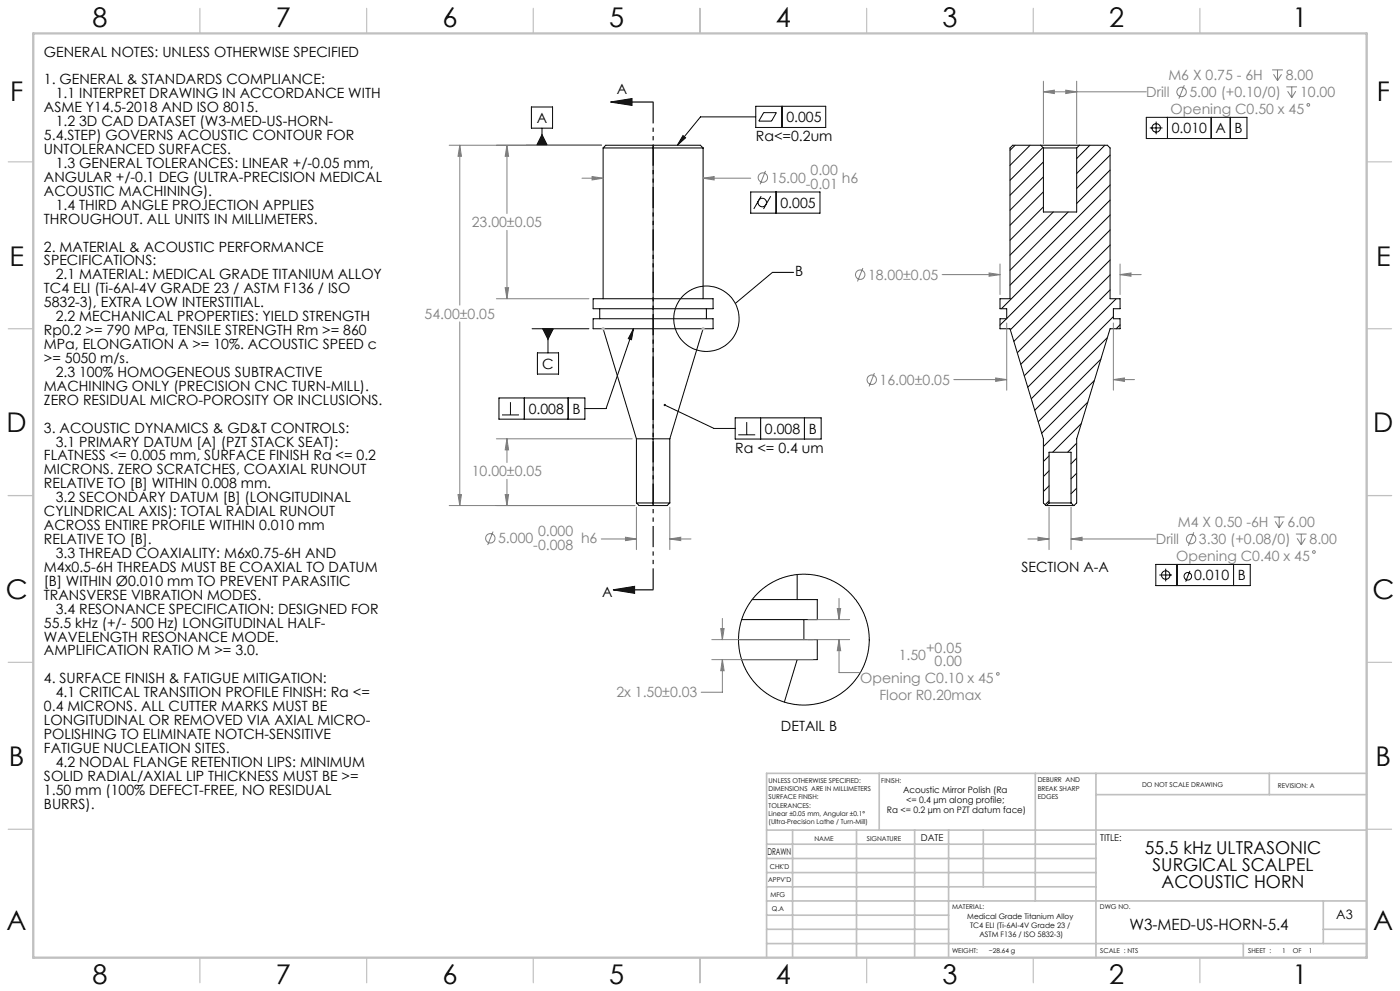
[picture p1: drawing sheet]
<svg xmlns="http://www.w3.org/2000/svg" width="420mm" height="297mm" viewBox="0 0 420 297" stroke-linecap="round" stroke-linejoin="round" font-family="sans-serif">
<g fill="none" stroke="#000" stroke-width=".3">
<path d="M159.4 32.1h6.4v6.3h-6.4zM162.6 38.4v5.1M226.7 31.9h21v6.3h-21zM226.7 35h-16.6l-6.9 8.5M229.1 33.8h3.8l-1.4 2.5h-3.9zM234.6 31.9v6.3M343.9 35.2h30.2v6.3h-30.2zM344.9 38.3h3.9M346.9 36.4v3.8M350.2 35.2v6.3M363.4 35.2v6.3M369.1 35.2v6.3"/>
<path d="M157.8 43.5h22.6M162.6 40.4l1.6 3.1h-3.2zM180.9 44.3h30M180.9 44.3v45.2M195.9 43.5h-14.2l-.8 .8M195.9 43.5h14.2l.8 .8M195.9 43.5v108M204.9 40.6l.8 .7-2.5 2.2zM210.9 44.3v45.2M225.2 57.5h20.8v6.4h-20.8zM228.4 58.8l-2.3 3.8M231.2 58.8l-2.1 3.8"/>
<path d="M232.8 57.5v6.4M304.6 43.5l-1.6 1.5M309 43.5l-6 6.1M312.2 43.5h11.6M312.2 43.5h-8.4l-.8 .8v45.2h-3v3h2v3h-2v3h3l10 33v19.2l.9 .8M312.2 43.5l.8 .8M312.9 44.2l-9.9 9.8M313 48.5l-10 10M313 53l-10 10M313 57.5l-10 10M313 44.3h10M313 44.3v19.2h10v-19.2"/>
<path d="M323.8 43.5h8.4l.8 .8v45.2h3v3h-2v3h2v3h-3l-10 33v19.2l-.9 .8M323.8 43.5l-.8 .8M327 43.5l-4 4M331.5 43.5l-8.5 8.5M333 46.5l-10 10M333 51l-10 10M333 55.5l-30 30M333 60l-32.6 32.5M313 62l-10 10M316 63.5l-13 13M320.5 63.5l-17.5 17.5M333 64.4l-31 31.1"/>
<path d="M333 68.9l-29.9 29.9M333 73.4l-28.8 28.9M333 77.9l-27.8 27.8M159.6 98.5h17.1M162.8 98.5h3.2l-1.6 3.2zM164.4 98.5v7.3M177.9 89.5h36v3h-36zM177.9 95.5h36v3h-36zM179.9 92.5v3M180.9 98.5l10 33M190 98.5l-.6 3.3-.9-.3zM190 98.5l-8.2 23.9h-6.3"/>
<path d="M210.9 98.5l-10 33M211.9 92.5v3M238.1 81.6h-6.4l-11.1 9.3M301.9 95.5l-1.9 1.9M333 82.4l-26.8 26.8M333 86.9l-25.7 25.7M334 94.9l-24.6 24.6M334.9 89.5l-26.6 26.6M336 97.4l-1.1 1.1M149.7 119.3h25.8v6.3h-25.8zM157.3 119.3v6.3M161.2 105.8h6.4v6.3h-6.4z"/>
<path d="M170.5 119.3v6.3M328.3 114l-15.8 15.9M330.3 107.6l-18.8 18.8M332.2 101.2l-21.8 21.8M150.6 124.4h5.1M153.1 120.5v3.9M190.9 131.5h10M190.9 131.5v19.2M199.4 121.4l14.8 7h6.4M200.9 131.5v19.2M220.6 125.2h25.7v6.4h-25.7zM221.5 130.3h5.1"/>
<path d="M224 126.5v3.8M228.2 125.2v6.4M241.3 125.2v6.4M314.7 136.6l-1.7 1.7M323 132.8l-2.7 2.7M323 137.3l-1.7 1.7M324.4 126.9l-8.6 8.6M326.4 120.5l-13.4 13.3M190.9 150.7h10M190.9 150.7l.8 .8h4.2M200.9 150.7l-.8 .8h-4.2M313.9 151.5h8.2"/>
<path d="M314.7 141.1l-1.7 1.7M314.7 145.6l-1.7 1.7M314.7 150.1l-1.2 1.2M314.7 150.7h6.6M314.7 150.7v-15.2h6.6v15.2M314.7 150.7l-.8 .8M321.3 150.7l.8 .8M323 141.8l-1.7 1.7M323 146.3l-1.7 1.7M225.6 179.7h19.6v6h-22.7M239.1 172.2v7.5M346.7 169.2h28.4v6.3h-28.4z"/>
<path d="M347.8 172.3h3.8M349.7 170.4v3.8M353.1 169.2v6.3M357 171.1l-1.3 3.2M370.1 169.2v6.3M221.5 191.7h23.7v6h-22.7M239.1 197.7l-3.8 12.7M241.2 185.7v6"/>
<circle cx="346.9" cy="38.3" r="1.27"/>
<circle cx="228.7" cy="60.7" r="1.27"/>
<circle cx="211.9" cy="95.5" r="9.8"/>
<circle cx="349.7" cy="172.3" r="1.27"/>
<circle cx="356.3" cy="172.7" r="1.13"/>
<circle cx="241.2" cy="191.7" r="19.6"/>
</g>
<g fill="none" stroke="#808080" stroke-width=".3">
<path d="M313 27.5l3.3-.5v1zM313 24.3v18.8M313 27.5h30.9M319.7 27l3.3 .5-3.3 .5zM323 24.3v18.8M355.3 25.5l-1.6 4.1M381.6 21h3.3M382.1 22.3l1.2 1.9M383.3 21v3.2M384.5 22.3l-1.2 1.9M385.9 26h3.2M386.3 27.3l1.2 2"/>
<path d="M387.5 26v3.3M388.7 27.3l-1.2 2M134.8 43.5h45.6M137.9 43.5l.5 3.3h-1zM137.9 43.5v47.9M152.1 43.5l.5 3.3h-1zM152.1 43.5v20.5M174.6 53.4h6.3M177.6 52.9l3.3 .5-3.3 .5zM210.9 53.4l3.3-.5v1zM210.9 53.4h14.3M229.7 51.2l-1.7 4"/>
<path d="M152.1 69v20.5M300 79.1v9.2M336 79.1v9.2M137.9 96.5v55M148.9 89.5h27.8M151.6 86.2h1l-.5 3.3zM258.9 80.3l-1.7 4M282.6 82.3h17.4M296.7 81.8l3.3 .5-3.3 .5zM302 96.8v20.1M334 96.8v20.1M336 82.3l3.3-.5v1z"/>
<path d="M336 82.3h6.4M262.3 111.8l-1.6 4M286.1 113.8h15.9M298.7 113.3l3.3 .5-3.3 .5zM334 113.8l3.3-.5v1zM334 113.8h6.4M148.9 131.5h40.8M152.1 131.5l.5 3.3h-1zM152.1 131.5v7.1M134.8 151.5h55.7M137.4 148.2h1l-.5 3.3zM147.9 159.3l-1.6 4"/>
<path d="M151.6 148.2h1l-.5 3.3zM152.1 143.6v7.9M190.9 152v12.7M200.9 152v12.7M314.7 152v12.7M321.3 152v12.7M358.1 159.5l-1.6 4.1M382.2 154.9h3.2M382.6 156.2l1.2 2M383.8 154.9v3.3M385 156.2l-1.2 2M180.4 161.5h10.5"/>
<path d="M187.6 161l3.3 .5-3.3 .5zM200.9 161.5l3.3-.5v1zM200.9 161.5h6.4M251.7 179.3v6.4M308.4 161.5h6.3M311.4 161l3.3 .5-3.3 .5zM321.3 161.5l3.3-.5v1zM321.3 161.5h25.4M388.8 160.1h3.2M389.1 161.3l1.3 2M390.4 160.1v3.2M391.6 161.3l-1.2 2"/>
<path d="M213.5 191.7h41.4M213.5 197.7h30.4M216.2 188.4h1l-.5 3.3zM216.7 197.7l.5 3.3h-1zM216.7 197.7v9.8h-6.3M216.7 185.3v6.4M242.4 185.7h12.5M251.2 182.4h1l-.5 3.3zM251.7 191.7l.5 3.3h-1zM251.7 191.7v9.9h6.4"/>
<circle cx="354.5" cy="27.6" r="1.41"/>
<circle cx="392.5" cy="31.4" r=".39"/>
<circle cx="228.8" cy="53.2" r="1.41"/>
<circle cx="258" cy="82.3" r="1.42"/>
<circle cx="261.5" cy="113.8" r="1.4"/>
<circle cx="147.1" cy="161.3" r="1.41"/>
<circle cx="357.3" cy="161.6" r="1.41"/>
<circle cx="394.2" cy="165.4" r=".4"/>
<circle cx="299.4" cy="202" r=".39"/>
</g>
<path d="M183.2 30.6l6.4-1v2zM183.2 30.6h12.7M184 176.8l6.4-1v2zM184 176.8h11.9" fill="none" stroke="#000" stroke-width=".35"/>
<path d="M180.4 98.5h1M180.6 98.2l.7 .7M180.9 98v1M181.3 98.2l-.7 .7M210.4 98.5h1M210.6 98.2l.7 .7M210.9 98v1M211.3 98.2l-.7 .7" fill="none" stroke="#c0c0c0" stroke-width=".3"/>
<path d="M195.9 30.6v146.2" fill="none" stroke="#000" stroke-width=".35" stroke-dasharray="6.3 1.3 1.3 1.3 1.3 1.3" stroke-dashoffset="-.1" stroke-linecap="butt"/>
<g fill="none" stroke="#c0c0c0" stroke-width=".35">
<path d="M60 2.5v7.5M110 2.5v7.5M160 2.5v7.5M210 2.5v7.5M260 2.5v7.5M310 2.5v7.5M360 2.5v7.5M2.5 48.5h7.5M410 48.5h7.5M2.5 98.5h7.5M410 98.5h7.5M2.5 148.5h7.5"/>
<path d="M410 148.5h7.5M2.5 198.5h7.5M410 198.5h7.5M2.5 248.5h7.5M410 248.5h7.5M60 287v7.5M110 287v7.5M160 287v7.5M210 287v7.5M260 287v7.5M310 287v7.5M360 287v7.5"/>
</g>
<g fill="none" stroke="#c0c0c0" stroke-width=".5">
<path d="M263.8 231.8v17M310.6 231.8v38.2M328.8 231.8v55.2M328.8 238.2h81.2M380.8 231.8v6.4M410 231.8h-180v55.2M230 248.8h180M230 257.3h98.8M230 253h98.8M237.8 248.8v38.2M257 248.8v38.2M274.4 248.8v38.2"/>
<path d="M284.6 248.8v38.2M295 248.8v17M230 265.8h98.8M230 261.5h98.8M230 278.5h54.6M230 274.3h54.6M230 270h180M397 278.5h13M397 270v12.8M230 282.8h180M373 282.8v4.2"/>
</g>
<path d="M10 10h400v277h-400z" fill="none" stroke="#c0c0c0" stroke-width=".7"/>
<g fill="#000">
<path d="M183.2 30.6l6.4-1v2zM184 176.8l6.4-1v2z"/>
<path d="M204.9 40.6l.8 .7-2.5 2.2zM190 98.5l-.6 3.3-.9-.3zM199.2 121.1l-.1 .1 .3 .2-.3-.2a.34 .34 0 0 0 .3 .5 .34 .34 0 0 0 .4-.4 .34 .34 0 0 0-.6-.2zM162.6 40.4l1.6 3.1h-3.2zM162.8 98.5l1.6 3.2 1.6-3.2z"/>
</g>
<path d="M177.6 52.9l3.3 .5-3.3 .5zM210.9 53.4l3.3-.5v1zM137.4 148.2h1l-.5 3.3zM137.9 43.5l.5 3.3h-1zM151.6 86.2h1l-.5 3.3zM152.1 43.5l.5 3.3h-1zM151.6 148.2h1l-.5 3.3zM152.1 131.5l.5 3.3h-1zM187.6 161l3.3 .5-3.3 .5zM200.9 161.5l3.3-.5v1zM321.3 161.5l3.3-.5v1zM311.4 161l3.3 .5-3.3 .5zM319.7 27l3.3 .5-3.3 .5zM313 27.5l3.3-.5v1zM298.7 113.3l3.3 .5-3.3 .5zM334 113.8l3.3-.5v1zM296.7 81.8l3.3 .5-3.3 .5zM336 82.3l3.3-.5v1zM251.7 191.7l.5 3.3h-1zM251.2 182.4h1l-.5 3.3zM216.7 197.7l.5 3.3h-1zM216.2 188.4h1l-.5 3.3z" fill="#808080"/>
<g font-size="8.1">
<text x="27.8" y="8">8</text>
<text x="82.8" y="8">7</text>
<text x="132.8" y="8">6</text>
<text x="182.8" y="8">5</text>
<text x="232.8" y="8">4</text>
<text x="282.8" y="8">3</text>
<text x="332.8" y="8">2</text>
<text x="387.8" y="8">1</text>
<text x="3" y="30.4">F</text>
<text x="413" y="30.4">F</text>
<text x="2.8" y="79.6">E</text>
<text x="412.8" y="79.6">E</text>
<text x="2" y="129.6">D</text>
<text x="412" y="129.6">D</text>
<text x="1.7" y="179.6">C</text>
<text x="411.7" y="179.6">C</text>
<text x="2.7" y="229.6">B</text>
<text x="412.7" y="229.6">B</text>
<text x="2" y="278.9">A</text>
<text x="412" y="278.9">A</text>
<text x="27.8" y="295">8</text>
<text x="82.8" y="295">7</text>
<text x="132.8" y="295">6</text>
<text x="182.8" y="295">5</text>
<text x="232.8" y="295">4</text>
<text x="282.8" y="295">3</text>
<text x="332.8" y="295">2</text>
<text x="387.8" y="295">1</text>
</g>
<g font-size="5.3">
<text x="343.5" y="256">55.5 kHz ULTRASONIC</text>
<text x="345.8" y="261.1">SURGICAL SCALPEL</text>
<text x="348.5" y="266.2">ACOUSTIC HORN</text>
</g>
<text font-size="4.7" x="338.9" y="278.8">W3-MED-US-HORN-5.4</text>
<g font-size="4.2">
<text x="13.2" y="17">GENERAL NOTES: UNLESS OTHERWISE SPECIFIED</text>
<text x="13.2" y="25.3">1. GENERAL &amp; STANDARDS COMPLIANCE:</text>
<text x="16.7" y="29.5">1.1 INTERPRET DRAWING IN ACCORDANCE WITH</text>
<text x="185" y="28.2">A</text>
<text x="13.2" y="33.6">ASME Y14.5-2018 AND ISO 8015.</text>
<text x="13.2" y="42">5.4.STEP) GOVERNS ACOUSTIC CONTOUR FOR</text>
<text x="16.7" y="37.8">1.2 3D CAD DATASET (W3-MED-US-HORN-</text>
<text x="161" y="36.8">A</text>
<text x="235.9" y="36.6">0.005</text>
<text x="351.5" y="39.9">0.010</text>
<text x="364.7" y="39.9">A</text>
<text x="370.4" y="39.9">B</text>
<text x="13.2" y="46.2">UNTOLERANCED SURFACES.</text>
<text x="226.7" y="42.3">Ra&lt;=0.2um</text>
<text x="16.7" y="50.3">1.3 GENERAL TOLERANCES: LINEAR +/-0.05 mm,</text>
<text x="13.2" y="54.5">ANGULAR +/-0.1 DEG (ULTRA-PRECISION MEDICAL</text>
<text x="13.2" y="58.7">ACOUSTIC MACHINING).</text>
<text x="16.7" y="62.9">1.4 THIRD ANGLE PROJECTION APPLIES</text>
<text x="234.2" y="62.3">0.005</text>
<text x="13.2" y="67">THROUGHOUT. ALL UNITS IN MILLIMETERS.</text>
<text x="13.2" y="75.4">2. MATERIAL &amp; ACOUSTIC PERFORMANCE</text>
<text x="13.2" y="79.6">SPECIFICATIONS:</text>
<text x="16.7" y="83.7">2.1 MATERIAL: MEDICAL GRADE TITANIUM ALLOY</text>
<text x="238.6" y="82.8">B</text>
<text x="13.2" y="87.9">TC4 ELI (Ti-6Al-4V GRADE 23 / ASTM F136 / ISO</text>
<text x="13.2" y="92.1">5832-3), EXTRA LOW INTERSTITIAL.</text>
<text x="13.2" y="100.4">Rp0.2 &gt;= 790 MPa, TENSILE STRENGTH Rm &gt;= 860</text>
<text x="16.7" y="96.3">2.2 MECHANICAL PROPERTIES: YIELD STRENGTH</text>
<text x="13.2" y="104.6">MPa, ELONGATION A &gt;= 10%. ACOUSTIC SPEED c</text>
<text x="13.2" y="108.8">&gt;= 5050 m/s.</text>
<text x="16.7" y="113">2.3 100% HOMOGENEOUS SUBTRACTIVE</text>
<text x="162.7" y="110.5">C</text>
<text x="13.2" y="117.1">MACHINING ONLY (PRECISION CNC TURN-MILL).</text>
<text x="13.2" y="121.3">ZERO RESIDUAL MICRO-POROSITY OR INCLUSIONS.</text>
<text x="158.6" y="124">0.008</text>
<text x="171.8" y="124">B</text>
<text x="13.2" y="129.7">3. ACOUSTIC DYNAMICS &amp; GD&amp;T CONTROLS:</text>
<text x="229.5" y="130">0.008</text>
<text x="242.6" y="130">B</text>
<text x="16.7" y="133.8">3.1 PRIMARY DATUM [A] (PZT STACK SEAT):</text>
<text x="220.6" y="135.7">Ra &lt;= 0.4 um</text>
<text x="13.2" y="138">FLATNESS &lt;= 0.005 mm, SURFACE FINISH Ra &lt;= 0.2</text>
<text x="13.2" y="142.2">MICRONS. ZERO SCRATCHES, COAXIAL RUNOUT</text>
<text x="13.2" y="146.3">RELATIVE TO [B] WITHIN 0.008 mm.</text>
<text x="13.2" y="154.7">CYLINDRICAL AXIS): TOTAL RADIAL RUNOUT</text>
<text x="16.7" y="150.5">3.2 SECONDARY DATUM [B] (LONGITUDINAL</text>
<text x="13.2" y="158.9">ACROSS ENTIRE PROFILE WITHIN 0.010 mm</text>
<text x="13.2" y="163">RELATIVE TO [B].</text>
<text x="16.7" y="167.2">3.3 THREAD COAXIALITY: M6x0.75-6H AND</text>
<text x="13.2" y="171.4">M4x0.5-6H THREADS MUST BE COAXIAL TO DATUM</text>
<text x="306.4" y="171.5">SECTION A-A</text>
<text x="358.2" y="173.9">0.010</text>
<text x="371.4" y="173.9">B</text>
<text x="13.2" y="175.6">[B] WITHIN Ø0.010 mm TO PREVENT PARASITIC</text>
<text x="13.2" y="179.7">TRANSVERSE VIBRATION MODES.</text>
<text x="180.7" y="178.9">A</text>
<text x="16.7" y="183.9">3.4 RESONANCE SPECIFICATION: DESIGNED FOR</text>
<text x="13.2" y="188.1">55.5 kHz (+/- 500 Hz) LONGITUDINAL HALF-</text>
<text x="13.2" y="192.3">WAVELENGTH RESONANCE MODE.</text>
<text x="13.2" y="196.4">AMPLIFICATION RATIO M &gt;= 3.0.</text>
<text x="13.2" y="204.8">4. SURFACE FINISH &amp; FATIGUE MITIGATION:</text>
<text x="16.7" y="209">4.1 CRITICAL TRANSITION PROFILE FINISH: Ra &lt;=</text>
<text x="13.2" y="213.1">0.4 MICRONS. ALL CUTTER MARKS MUST BE</text>
<text x="13.2" y="217.3">LONGITUDINAL OR REMOVED VIA AXIAL MICRO-</text>
<text x="13.2" y="221.5">POLISHING TO ELIMINATE NOTCH-SENSITIVE</text>
<text x="234.3" y="219.2">DETAIL B</text>
<text x="13.2" y="225.7">FATIGUE NUCLEATION SITES.</text>
<text x="16.7" y="229.8">4.2 NODAL FLANGE RETENTION LIPS: MINIMUM</text>
<text x="13.2" y="234">SOLID RADIAL/AXIAL LIP THICKNESS MUST BE &gt;=</text>
<text x="13.2" y="238.2">1.50 mm (100% DEFECT-FREE, NO RESIDUAL</text>
<text x="13.2" y="242.4">BURRS).</text>
</g>
<g font-size="4.2" fill="#808080">
<text x="350.5" y="24">M6 X 0.75 - 6H</text>
<text x="385.8" y="24">8.00</text>
<text x="343.9" y="29.1">Drill</text>
<text x="356.8" y="29.1">5.00 (+0.10/0)</text>
<text x="390" y="29.1">10.00</text>
<text x="351.2" y="34.2">Opening C0.50 x 45</text>
<text x="243.2" y="52.5">0.00</text>
<text x="231.2" y="54.8">15.00</text>
<text x="241.8" y="56.6">-0.01</text>
<text x="252.5" y="54.8">h6</text>
<text x="141.5" y="68.1">23.00±0.05</text>
<text x="260.4" y="83.9">18.00±0.05</text>
<text x="127.4" y="95.5">54.00±0.05</text>
<text x="263.9" y="115.3">16.00±0.05</text>
<text x="141.5" y="142.7">10.00±0.05</text>
<text x="161.4" y="160.6">0.000</text>
<text x="353.4" y="158">M4 X 0.50 -6H</text>
<text x="386.3" y="158">6.00</text>
<text x="149.4" y="162.9">5.000</text>
<text x="160" y="164.7">-0.008</text>
<text x="174.3" y="162.9">h6</text>
<text x="346.8" y="163.1">Drill</text>
<text x="359.7" y="163.1">3.30 (+0.08/0)</text>
<text x="392.9" y="163.1">8.00</text>
<text x="352.9" y="168.2">Opening C0.40 x 45</text>
<text x="269.6" y="197.8">1.50</text>
<text x="277.8" y="195.6">+0.05</text>
<text x="280.4" y="199.7">0.00</text>
<text x="184.9" y="209">2x 1.50±0.03</text>
<text x="258.1" y="204.7">Opening C0.10 x 45</text>
<text x="263.8" y="209.8">Floor R0.20max</text>
</g>
<text font-size="3.9" x="400.9" y="275.5">A3</text>
<g font-size="2.8">
<text x="276.2" y="252">DATE</text>
<text x="230.2" y="256.3">DRAWN</text>
<text x="330.1" y="252.1">TITLE:</text>
</g>
<g font-size="2.7">
<text x="270.9" y="237.5">Acoustic Mirror Polish (Ra</text>
<text x="266" y="243.5">Ra &lt;= 0.2 µm on PZT datum face)</text>
<text x="271.8" y="240.5">&lt;= 0.4 µm along profile;</text>
</g>
<g font-size="2.3">
<text x="290.2" y="275.3">Medical Grade Titanium Alloy</text>
<text x="291" y="278">TC4 ELI (Ti-6Al-4V Grade 23 /</text>
<text x="293.8" y="280.7">ASTM F136 / ISO 5832-3)</text>
</g>
<g font-size="2">
<text x="230.6" y="234.6">UNLESS OTHERWISE SPECIFIED:</text>
<text x="230.6" y="237.1">DIMENSIONS ARE IN MILLIMETERS</text>
<text x="230.6" y="239.6">SURFACE FINISH:</text>
<text x="264.4" y="234.6">FINISH:</text>
<text x="311.3" y="234.5">DEBURR AND</text>
<text x="311.3" y="237">BREAK SHARP</text>
<text x="311.3" y="239.5">EDGES</text>
<text x="342.6" y="236">DO NOT SCALE DRAWING</text>
<text x="383.3" y="236.2">REVISION: A</text>
<text x="230.6" y="242.1">TOLERANCES:</text>
<text x="230.6" y="244.6">Linear ±0.05 mm, Angular ±0.1°</text>
<text x="230.6" y="247.1">(Ultra-Precision Lathe / Turn-Mill)</text>
<text x="244.3" y="252">NAME</text>
<text x="260" y="251.9">SIGNATURE</text>
<text x="230.9" y="260.3">CHK'D</text>
<text x="230.4" y="264.4">APPV'D</text>
<text x="231.1" y="268.8">MFG</text>
<text x="231.5" y="273">Q.A</text>
<text x="285.6" y="272.5">MATERIAL:</text>
<text x="330" y="272.5">DWG NO.</text>
<text x="285.6" y="285.5">WEIGHT:</text>
<text x="296.7" y="285.5">~28.64 g</text>
<text x="330.1" y="285.6">SCALE : NTS</text>
<text x="374.5" y="285.6">SHEET :</text>
<text x="384.6" y="285.6">1</text>
<text x="387.9" y="285.6">OF</text>
<text x="392.7" y="285.6">1</text>
</g>
</svg>
